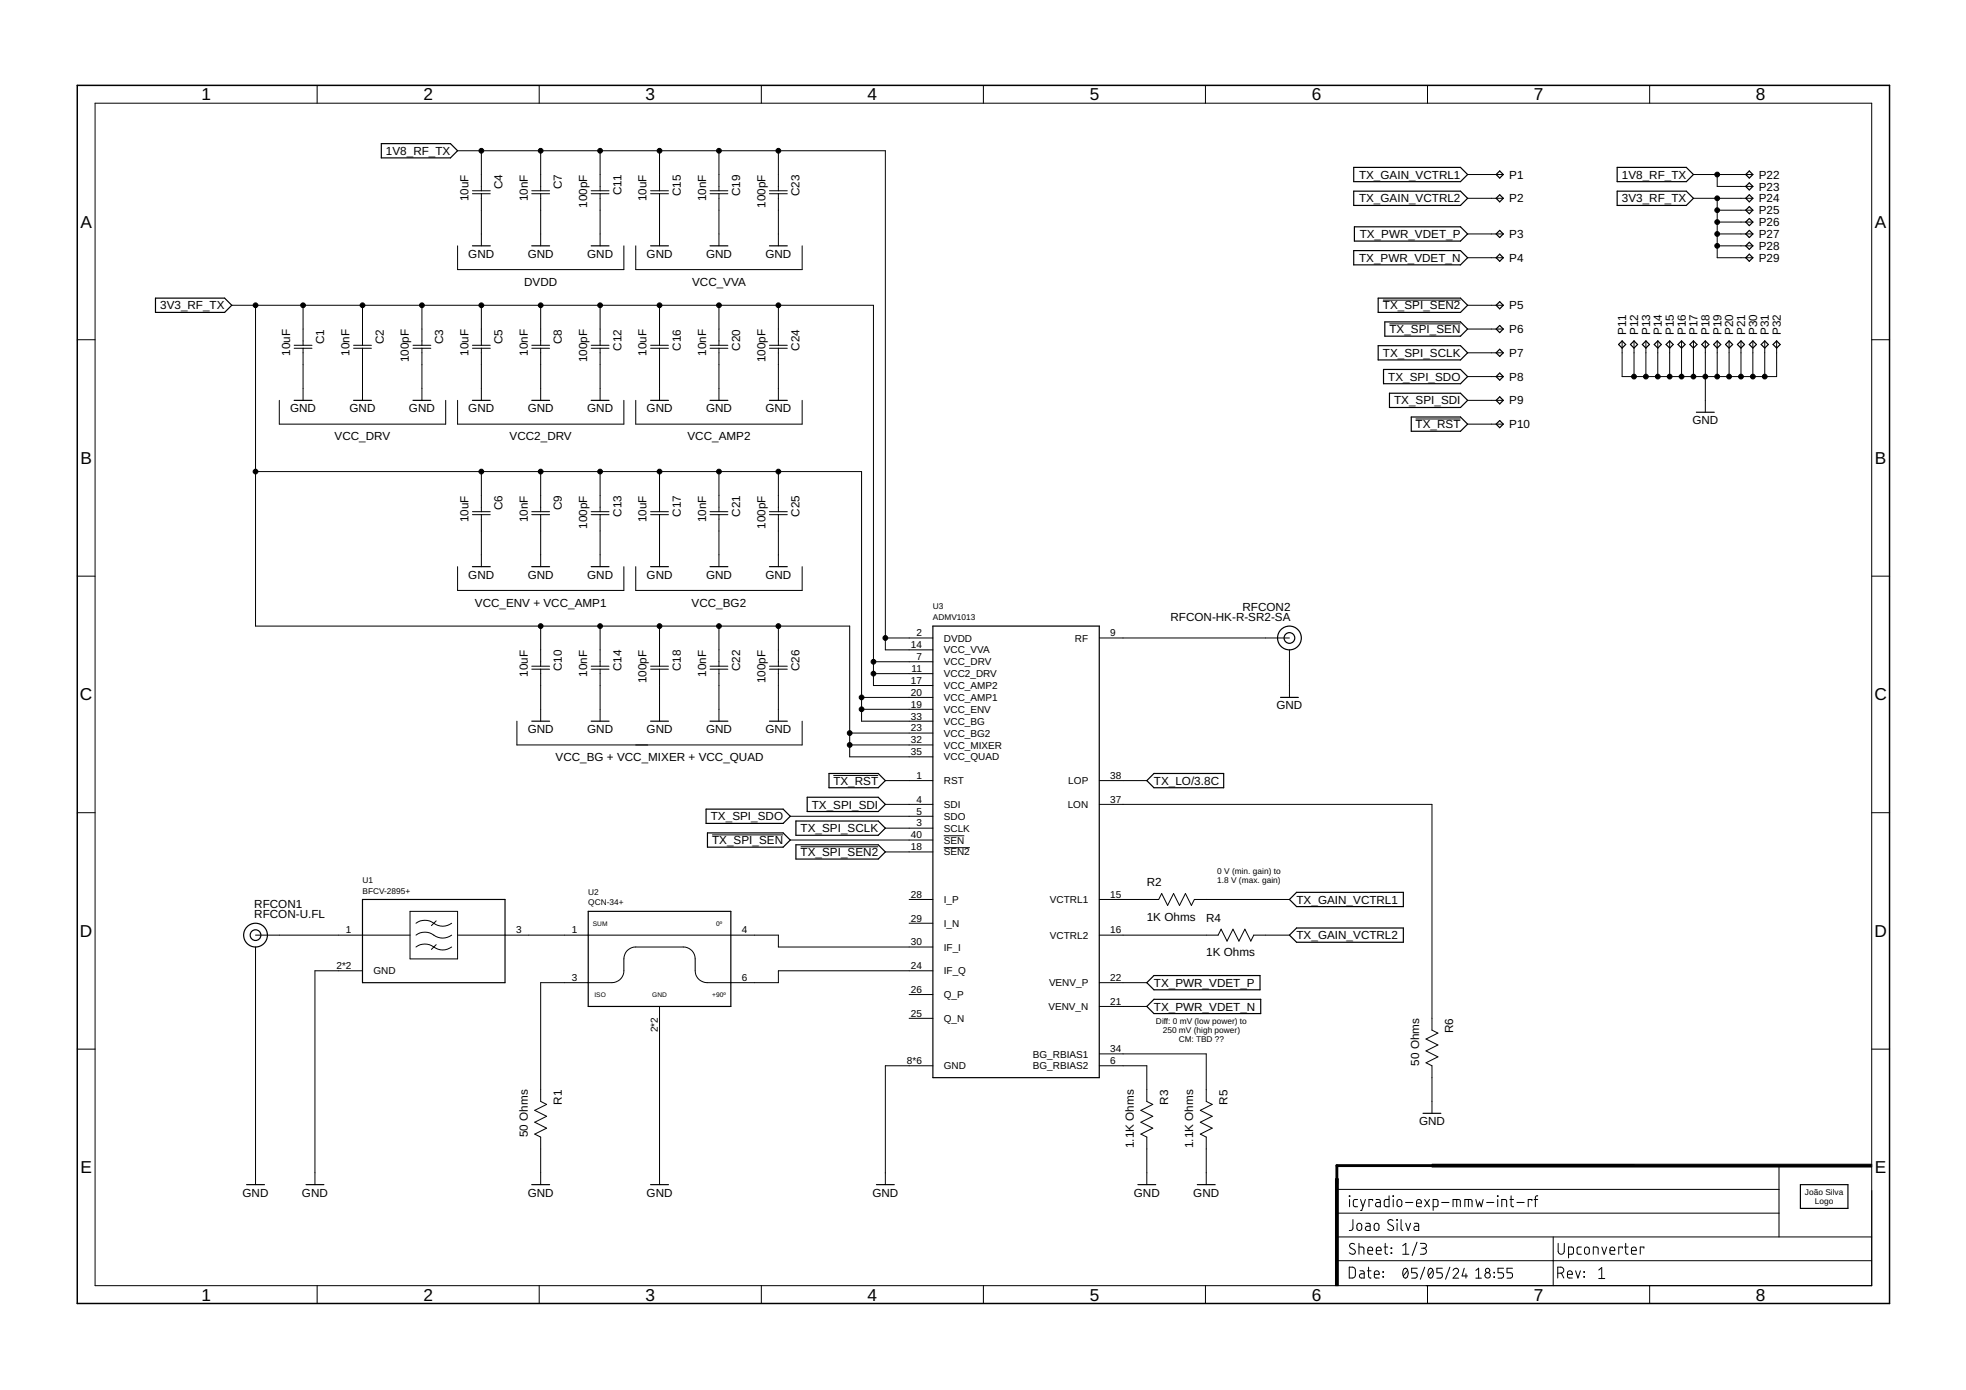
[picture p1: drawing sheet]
<svg xmlns="http://www.w3.org/2000/svg" width="420mm" height="297mm" viewBox="0 0 420 297" stroke-linecap="round" stroke-linejoin="round" font-family="sans-serif">
<g fill="none" stroke="#000" stroke-width=".21">
<path d="M67.8 18.2v3.9M115.2 18.2v3.9M162.7 18.2v3.9M210.2 18.2v3.9M257.6 18.2v3.9M305.1 18.2v3.9M352.6 18.2v3.9M20.3 22.1h379.7v252.6h-379.7zM97.8 32.2h91.4v106.7h10.2M102.9 32.2v8.6M115.5 32.2v8.6M128.2 32.2v8.6"/>
<path d="M140.9 32.2v8.6M153.6 32.2v8.6M166.3 32.2v8.6M313.6 37.3h7.7M361.9 37.3h12.7M367 37.3v2.5h7.6M97.8 52.5v5.1h35.5v-5.1M101 40.8h3.8M101 41.4h3.8M102.9 41.4v11.1M113.6 40.8h3.9M113.6 41.4h3.9"/>
<path d="M115.5 41.4v11.1M126.3 40.8h3.9M126.3 41.4h3.9M128.2 41.4v11.1M135.9 52.5v5.1h35.5v-5.1M139 40.8h3.9M139 41.4h3.9M140.9 41.4v11.1M151.7 40.8h3.9M151.7 41.4h3.9M153.6 41.4v11.1M164.4 40.8h3.9"/>
<path d="M164.4 41.4h3.9M166.3 41.4v11.1M313.6 42.4h7.7M313.6 50h7.7M313.6 55.1h7.7M361.9 42.4h12.7M367 44.9h7.6M367 47.5h7.6M367 50h7.6M367 42.4v12.7h7.6M367 52.5h7.6M16.5 72.6h3.8"/>
<path d="M49.5 65.2h137.2v81.3h12.7M54.6 65.2v68.6h127v27.9h17.8M62.9 73.8h3.8M62.9 74.4h3.8M64.8 65.2v8.6M64.8 74.4v11.2M75.6 73.8h3.8M75.6 74.4h3.8M77.5 65.2v8.6M77.5 74.4v11.2M88.3 73.8h3.8M88.3 74.4h3.8"/>
<path d="M90.2 65.2v8.6M90.2 74.4v11.2M101 73.8h3.8M101 74.4h3.8M102.9 65.2v8.6M102.9 74.4v11.2M113.6 73.8h3.9M113.6 74.4h3.9M115.5 65.2v8.6M115.5 74.4v11.2M126.3 73.8h3.9M126.3 74.4h3.9"/>
<path d="M128.2 65.2v8.6M128.2 74.4v11.2M139 73.8h3.9M139 74.4h3.9M140.9 65.2v8.6M140.9 74.4v11.2M151.7 73.8h3.9M151.7 74.4h3.9M153.6 65.2v8.6M153.6 74.4v11.2M164.4 73.8h3.9M164.4 74.4h3.9"/>
<path d="M166.3 65.2v8.6M166.3 74.4v11.2M295.6 64.1h16.5M296.9 69.2h15.2M313.6 75.4h7.7M313.6 70.3h7.7M313.6 65.2h7.7M346.7 72.9v7.6h33v-7.6M349.2 72.9v7.6M351.7 72.9v7.6M354.3 72.9v7.6M356.8 72.9v7.6"/>
<path d="M359.4 72.9v7.6M361.9 72.9v7.6M364.4 72.9v15.2M367 72.9v7.6M369.5 72.9v7.6M372.1 72.9v7.6M374.6 72.9v7.6M377.1 72.9v7.6M400 72.6h3.8M59.7 85.6v5h35.5v-5M97.8 85.6v5h35.5v-5M135.9 85.6v5h35.5v-5"/>
<path d="M302.5 89.5h9.6M313.6 90.6h7.7M313.6 85.6h7.7M313.6 80.5h7.7M54.6 100.8h129.5v53.3h15.3M101 109.3h3.8M101 110h3.8M102.9 100.8v8.5M102.9 110v11.1M113.6 109.3h3.9M113.6 110h3.9M115.5 100.8v8.5"/>
<path d="M115.5 110v11.1M126.3 109.3h3.9M126.3 110h3.9M128.2 100.8v8.5M128.2 110v11.1M139 109.3h3.9M139 110h3.9M140.9 100.8v8.5M140.9 110v11.1M151.7 109.3h3.9M151.7 110h3.9M153.6 100.8v8.5"/>
<path d="M153.6 110v11.1M164.4 109.3h3.9M164.4 110h3.9M166.3 100.8v8.5M166.3 110v11.1M16.5 123.1h3.8M97.8 121.1v5.1h35.5v-5.1M115.5 133.8v8.6M128.2 133.8v8.6M135.9 121.1v5.1h35.5v-5.1M140.9 133.8v8.6M153.6 133.8v8.6"/>
<path d="M166.3 133.8v8.6M189.2 136.3h10.2M234.9 136.3h40.7M275.6 138.9v10.1M400 123.1h3.8M110.5 154.1v5.1h60.9v-5.1M113.6 142.4h3.9M113.6 143h3.9M115.5 143v11.1M126.3 142.4h3.9M126.3 143h3.9M128.2 143v11.1"/>
<path d="M139 142.4h3.9M139 143h3.9M140.9 143v11.1M151.7 142.4h3.9M151.7 143h3.9M153.6 143v11.1M164.4 142.4h3.9M164.4 143h3.9M166.3 143v11.1M181.6 159.2h17.8M181.6 156.7h17.8M184.1 149h15.3"/>
<path d="M184.1 151.6h15.3M186.7 141.4h12.7M186.7 144h12.7M16.5 173.7h3.8M152.2 178.4h15.2M168.9 174.4h30.5M168.9 179.5h30.5M178.1 165.7h9.6M189.2 171.9h10.2M189.2 166.8h10.2M189.2 177h10.2M201.7 178.6h4.4"/>
<path d="M234.9 171.9h71.1v48.2l1.3 .7-2.5 1.2 2.5 1.3-2.5 1.3 2.5 1.2-2.5 1.3 1.2 .7v10.1M234.9 166.8h10.2M400 173.7h3.8M54.6 199.8h33M87.6 194.8h10.2v10.1h-10.2zM88.9 199.8a3.3 3.3 0 0 1 4.2 .3l.5 .2a3.2 3.2 0 0 0 2.9-.5M88.9 197.3a3.3 3.3 0 0 1 4.2 .3l.5 .2a3.2 3.2 0 0 0 2.9-.5M93.2 196.8l-1 1M97.8 199.8h68.5v2.6h33.1M171.1 181h16.6M189.2 182.1h10.2M194.3 192.2h5.1"/>
<path d="M194.3 197.3h5.1M201.7 181.1h5.6M234.9 192.2h12.7l.7-1.3 1.2 2.6 1.3-2.6 1.3 2.6 1.2-2.6 1.3 2.6 .6-1.3h20.4M234.9 199.8h25.4l.7-1.2 1.2 2.5 1.3-2.5 1.3 2.5 1.2-2.5 1.3 2.5 .6-1.3h7.7M54.6 202.4v50.8M77.5 207.5h-10.2v45.7M88.9 202.4a3.3 3.3 0 0 1 4.2 .2 3.1 3.1 0 0 0 3.4-.2M93.2 201.9l-1 1M140.9 215.1v38.1M194.3 212.5h5.1M194.3 217.6h5.1M199.4 207.5h-33.1v2.5h-15.2a2.54 2.54 0 0 1-2.5-2.5v-2.6a2.51 2.51 0 0 0-2.6-2.5h-10.1a2.54 2.54 0 0 0-2.6 2.5v2.6a2.54 2.54 0 0 1-2.5 2.5h-15.3v25.4l1.3 .6-2.5 1.3 2.5 1.2-2.5 1.3 2.5 1.3-2.5 1.3 1.2 .6v10.2"/>
<path d="M234.9 210h10.2M234.9 215.1h10.2M16.5 224.2h3.8M199.4 227.8h-10.2v25.4M234.9 227.8h10.2v7.6l1.3 .6-2.6 1.3 2.6 1.2-2.6 1.3 2.6 1.3-2.6 1.3 1.3 .6v10.2M234.9 225.2h22.9v10.2l1.3 .6-2.6 1.3 2.6 1.2-2.6 1.3 2.6 1.3-2.6 1.3 1.3 .6v10.2M400 224.2h3.8M285.7 254.2h94.5M285.7 259.2h94.5M288.4 255.5l.1 .2zM288.4 256.3v1.6M290.1 256.3h-.6l-.3 .4 .1 1.1 .8 .1"/>
<path d="M290.8 256.3l.5 1.6M291.8 256.3l-.8 2.4h-.2M293.3 256.6v-.3h-.7v1.6M294.1 256.3h.6l.3 .4v1.2h-.6a.46 .46 0 0 1-.4-.5 .46 .46 0 0 1 .4-.4h.6M296.9 255.5v2.4h-.8l-.3-.4 .1-.9 .2-.3h.8M297.7 255.5l.1 .2zM297.8 256.3v1.6M298.8 256.4l.4-.1a.92 .92 0 0 1 .1 1.5l-.3 .1a.92 .92 0 0 1-.2-1.5zM300.4 257h1.5M302.7 257.1h1.1a.55 .55 0 0 0-.4-.8 .55 .55 0 0 0-.7 .5l.1 1 1 .1M304.5 256.3l1 1.6M305.5 256.3l-1 1.6"/>
<path d="M306.3 257.9h.8l.2-.3v-1l-.2-.3h-.8v2.4M308.1 257h1.6M310.5 257.9v-1.6l1.5 .1 .1 1.5M311.3 256.3v1.6M313.1 257.9v-1.6l1.4 .1 .1 1.5M313.8 256.3v1.6M315.4 256.3l.4 1.6 .4-1.1 .4 1.1 .4-1.6M317.7 257h1.6M320 255.5l.1 .2zM320.1 256.3v1.6M321 257.9v-1.6l.9 .1 .1 1.5M322.7 256.3h.8"/>
<path d="M322.9 255.5l.1 2.1 .5 .3M324.2 257h1.5M327.4 256.6v-.3h-.8v1.6M327.9 256.3h.7M328.6 255.5l-.5 .3v2.1M380.2 249.1v15.2M67.8 274.7v3.9M115.2 274.7v3.9M162.7 274.7v3.9M210.2 274.7v3.9M257.6 274.7v3.9M285.7 269.4h114.3"/>
<path d="M285.7 264.3h114.3M288.4 270.8h.8l.4 .4v1.5l-.4 .4h-.8zM289.1 260.6v2l-.2 .3-.5 .1M289.5 265.9a.58 .58 0 0 0-.9-.1 .58 .58 0 0 0 .1 .9l.7 .4a.58 .58 0 0 1 .1 .8 .58 .58 0 0 1-.9 0l-.2-.2M290.2 261.5l.4-.1a.92 .92 0 0 1 .2 1.5l-.4 .1a.92 .92 0 0 1-.2-1.5zM290.4 266.5l1 .1 .1 1.4M290.4 265.7v2.3M290.6 271.6h.7l.2 .3v1.2h-.5a.46 .46 0 0 1-.5-.4 .46 .46 0 0 1 .5-.5h.5M291.9 261.4h.7l.2 .2v1.4h-.6a.46 .46 0 0 1-.4-.5 .46 .46 0 0 1 .4-.5h.6M292.2 271.6h.8M292.3 267.3h1a.54 .54 0 0 0-.3-.8 .54 .54 0 0 0-.7 .5l.1 .9 .9 .1M292.5 270.8v1.9l.1 .3 .4 .1"/>
<path d="M293.7 272.3h1a.54 .54 0 0 0-.3-.7 .54 .54 0 0 0-.7 .5l.1 .9 .9 .1M293.8 261.6l.5-.2a.92 .92 0 0 1 .1 1.5l-.3 .1-.3-.2-.1-.4zM294.1 267.3h1.1a.54 .54 0 0 0-.4-.8 .54 .54 0 0 0-.7 .5l.1 .9 1 .1M295.6 272.8l.1 .1zM295.6 271.8l.1 .1zM295.8 266.5h.8M296 265.7l.1 2.1 .5 .2M297.3 266.7l.1 .1zM297.3 267.7l.1 .1zM297.7 260.8a.58 .58 0 0 0-.9-.1 .58 .58 0 0 0 .1 .9l.7 .4a.59 .59 0 0 1 0 .9 .59 .59 0 0 1-.8-.1l-.3-.2M298.5 260.6l.1 .2zM298.6 261.4v1.6"/>
<path d="M299.4 260.6v2l.2 .2 .2 .2M299.8 268h1.3M299.8 266.2l.6-.5v2.3M300 271.2l.2-.1a.86 .86 0 0 1 .7 1.2v.3a.51 .51 0 0 1-.5 .5 .51 .51 0 0 1-.6-.5v-.8zM300.4 261.4l.5 1.6 .6-1.6M300.8 271.5l-.9 1.2M302.3 261.4h.7l.2 .2v1.4h-.6a.46 .46 0 0 1-.4-.5 .46 .46 0 0 1 .4-.5h.6M302.8 265.5l-1 2.8M302.9 271h-1.2v1h.7a.59 .59 0 0 1 .5 .6 .59 .59 0 0 1-.5 .5h-.7M303.6 265.7h.7a.52 .52 0 0 1 .6 .5 .52 .52 0 0 1-.6 .5h-.5M304.2 266.7a.65 .65 0 0 1 .6 .7 .65 .65 0 0 1-.6 .6h-.6M304.5 270.8l-.9 2.6"/>
<path d="M305.1 274.7v3.9M305.4 271.2l.2-.1a.86 .86 0 0 1 .7 1.2v.3a.51 .51 0 0 1-.5 .5 .51 .51 0 0 1-.6-.5v-.8zM306.2 271.5l-.9 1.2M308.3 271h-1.2v1h.7a.59 .59 0 0 1 .5 .6 .59 .59 0 0 1-.5 .5h-.7M309.9 270.8l-1 2.6M310.5 271.5a.58 .58 0 0 1 .9-.5 .58 .58 0 0 1 .1 1l-1 1.1h1.2M312.9 271l-.4 1.7h1.1M313.3 272.2v.9M315.4 273.1h1.2M315.4 271.5l.6-.5v2.1M319.3 271.9l.1 .1zM319.3 272.8l.1 .2z"/>
<path d="M321.3 271h-1.2v1h.8a.59 .59 0 0 1 .4 .6 .59 .59 0 0 1-.4 .5h-.8M323.2 271h-1.1v1h.7a.59 .59 0 0 1 .4 .6 .59 .59 0 0 1-.4 .5h-.7M331.9 264.3v10.4M332.9 272.1h.6a.65 .65 0 0 0 .7-.7 .65 .65 0 0 0-.7-.6h-.6v2.3M333 265.7v1.7a.66 .66 0 0 0 .7 .6 .66 .66 0 0 0 .6-.6v-1.7M333.7 272.1l.5 1M335 272.3h1a.54 .54 0 0 0-.3-.7 .54 .54 0 0 0-.7 .5l.1 .9 .9 .1M335.2 268h.8l.2-.2 .1-.9-.3-.4h-.8v2.3M336.7 271.6l.5 1.5 .6-1.5M337.9 266.5h-.6l-.3 .4 .1 1 .8 .1M338.5 271.8l.1 .1zM338.5 272.8l.1 .1z"/>
<path d="M338.8 266.7l.4-.2a.92 .92 0 0 1 .2 1.5h-.3l-.4-.3zM340.5 268v-1.5l.9 .1 .1 1.4M341.7 271.4l.6-.5v2.3M341.7 273.2h1.3M342.3 266.5l.5 1.5 .6-1.5M344.1 267.3h1a.54 .54 0 0 0-.4-.8 .54 .54 0 0 0-.6 .5l.1 .9 .9 .1M346.7 266.7v-.2h-.8v1.5M347.2 266.5h.8M347.4 265.7v2l.3 .3h.3M348.7 267.3h1a.54 .54 0 0 0-.4-.8 .54 .54 0 0 0-.6 .5l.1 .9 .9 .1M351.3 266.7v-.2h-.8v1.5M352.6 274.7v3.9"/>
<circle cx="317.9" cy="272.5" r=".58"/>
<circle cx="317.9" cy="271.5" r=".47"/>
</g>
<g fill="none" stroke="#000" stroke-width=".25">
<path d="M81.5 30.7h14.8l1.5 1.5-1.5 1.5h-14.8zM289.3 35.8h22.8l1.5 1.5-1.5 1.5h-22.8zM320.5 36.5l.8 .8-.8 .8-.8-.8zM345.6 35.8h14.8l1.5 1.5-1.5 1.5h-14.8zM373.1 37.3l.7-.8 .8 .8-.8 .8zM373.8 39.1l.8 .7-.8 .8-.7-.8zM101 52.5h3.8M113.6 52.5h3.9M126.3 52.5h3.9M139 52.5h3.9M151.7 52.5h3.9M164.4 52.5h3.9"/>
<path d="M289.3 40.9h22.8l1.5 1.5-1.5 1.5h-22.8zM289.3 53.6h22.8l1.5 1.5-1.5 1.5h-22.8zM289.5 48.5h22.6l1.5 1.5-1.5 1.5h-22.6zM319.7 50l.8-.8 .8 .8-.8 .8zM319.7 42.4l.8-.8 .8 .8-.8 .7zM320.5 54.3l.8 .8-.8 .7-.8-.7zM345.6 40.9h14.8l1.5 1.5-1.5 1.5h-14.8zM373.1 52.5l.7-.7 .8 .7-.8 .8zM373.8 54.3l.8 .8-.8 .7-.7-.7zM373.8 41.6l.8 .8-.8 .7-.7-.7zM373.8 44.2l.8 .7-.8 .8-.7-.8zM373.8 46.7l.8 .8-.8 .7-.7-.7z"/>
<path d="M373.8 49.2l.8 .8-.8 .8-.7-.8zM33.2 63.7h14.8l1.5 1.5-1.5 1.6h-14.8zM294.5 63.7h17.6l1.5 1.5-1.5 1.6h-17.6zM294.5 73.9h17.6l1.5 1.5-1.5 1.5h-17.6zM295.7 79h16.4l1.5 1.5-1.5 1.5h-16.4zM296 68.8h16.1l1.5 1.5-1.5 1.5h-16.1zM320.5 79.7l.8 .8-.8 .7-.8-.7zM320.5 74.6l.8 .8-.8 .8-.8-.8zM320.5 69.6l.8 .7-.8 .8-.8-.8zM320.5 64.5l.8 .7-.8 .8-.8-.8zM345.9 73.6l.8-.7 .7 .7-.7 .8zM348.4 73.6l.8-.7 .8 .7-.8 .8z"/>
<path d="M351 73.6l.7-.7 .8 .7-.8 .8zM353.5 73.6l.8-.7 .7 .7-.7 .8zM356.1 73.6l.7-.7 .8 .7-.8 .8zM358.6 73.6l.8-.7 .7 .7-.7 .8zM361.1 73.6l.8-.7 .8 .7-.8 .8zM363.7 73.6l.7-.7 .8 .7-.8 .8zM366.2 73.6l.8-.7 .7 .7-.7 .8zM368.8 73.6l.7-.7 .8 .7-.8 .8zM371.3 73.6l.8-.7 .7 .7-.7 .8zM373.8 73.6l.8-.7 .8 .7-.8 .8zM376.4 73.6l.7-.7 .8 .7-.8 .8zM378.9 73.6l.8-.7 .7 .7-.7 .8z"/>
<path d="M62.9 85.6h3.8M75.6 85.6h3.8M88.3 85.6h3.8M101 85.6h3.8M113.6 85.6h3.9M126.3 85.6h3.9M139 85.6h3.9M151.7 85.6h3.9M164.4 85.6h3.9M296.9 84h15.2l1.5 1.6-1.5 1.5h-15.2zM301.6 89.1h10.5l1.5 1.5-1.5 1.6h-10.5zM319.7 90.6l.8-.7 .8 .7-.8 .8z"/>
<path d="M320.5 84.8l.8 .8-.8 .7-.8-.7zM362.5 88.1h3.9M101 121.1h3.8M113.6 121.1h3.9M126.3 121.1h3.9M139 121.1h3.9M151.7 121.1h3.9M164.4 121.1h3.9M199.4 133.8h35.5v96.5h-35.5zM113.6 154.1h3.9M126.3 154.1h3.9M139 154.1h3.9"/>
<path d="M151.7 154.1h3.9M164.4 154.1h3.9M273.7 149h3.8M150.9 172.9h16.5l1.5 1.5-1.5 1.6h-16.5zM151.2 178h16.2l1.5 1.5-1.5 1.5h-16.2zM170.1 175.5h17.6l1.5 1.5-1.5 1.5h-17.6zM172.5 170.4h15.2l1.5 1.5-1.5 1.5h-15.2zM177.2 165.3h10.5l1.5 1.5-1.5 1.5h-10.5zM245.1 166.8l1.5-1.5h14.9v3h-14.9zM77.5 192.2h30.4v17.8h-30.4zM125.7 194.8h30.5v20.3h-30.5zM170.1 180.5h17.6l1.5 1.6-1.5 1.5h-17.6z"/>
<path d="M275.6 192.2l1.5-1.5h22.8v3h-22.8zM275.6 199.8l1.5-1.5h22.8v3.1h-22.8zM245.1 215.1l1.5-1.5h22.8v3h-22.8zM245.1 210l1.5-1.5h22.7v3h-22.7zM304.1 237.9h3.8M52.7 253.2h3.8M65.4 253.2h3.8M113.6 253.2h3.9M139 253.2h3.9M187.3 253.2h3.8M243.2 253.2h3.8M255.9 253.2h3.8"/>
<path d="M384.8 253.2h10.1v5h-10.1z"/>
<circle cx="275.6" cy="136.3" r="2.54"/>
<circle cx="275.6" cy="136.3" r="1.14"/>
<circle cx="54.6" cy="199.8" r="2.54"/>
<circle cx="54.6" cy="199.8" r="1.14"/>
</g>
<path d="M16.5 18.2h387.3v260.4h-387.3z" fill="none" stroke="#000" stroke-width=".32"/>
<path d="M285.4 251.9h.6v22.8h-.6zM306 248.8h94v.6h-94z" fill="#000" stroke="#000" stroke-width=".21"/>
<path d="M349.2 249.1h-63.5v3.8" fill="none" stroke="#000" stroke-width=".61"/>
<g fill="#000" stroke="#000" stroke-width=".21">
<circle cx="102.9" cy="32.2" r=".51"/>
<circle cx="115.5" cy="32.2" r=".51"/>
<circle cx="128.2" cy="32.2" r=".51"/>
<circle cx="140.9" cy="32.2" r=".51"/>
<circle cx="153.6" cy="32.2" r=".51"/>
<circle cx="166.3" cy="32.2" r=".51"/>
<circle cx="367" cy="37.3" r=".51"/>
<circle cx="367" cy="47.5" r=".51"/>
<circle cx="367" cy="42.4" r=".51"/>
<circle cx="367" cy="52.5" r=".51"/>
<circle cx="367" cy="50" r=".51"/>
<circle cx="367" cy="44.9" r=".51"/>
<circle cx="54.6" cy="65.2" r=".51"/>
<circle cx="64.8" cy="65.2" r=".51"/>
<circle cx="77.5" cy="65.2" r=".51"/>
<circle cx="90.2" cy="65.2" r=".51"/>
<circle cx="102.9" cy="65.2" r=".51"/>
<circle cx="115.5" cy="65.2" r=".51"/>
<circle cx="128.2" cy="65.2" r=".51"/>
<circle cx="140.9" cy="65.2" r=".51"/>
<circle cx="153.6" cy="65.2" r=".51"/>
<circle cx="166.3" cy="65.2" r=".51"/>
<circle cx="349.2" cy="80.5" r=".51"/>
<circle cx="351.7" cy="80.5" r=".51"/>
<circle cx="354.3" cy="80.5" r=".51"/>
<circle cx="356.8" cy="80.5" r=".51"/>
<circle cx="359.4" cy="80.5" r=".51"/>
<circle cx="361.9" cy="80.5" r=".51"/>
<circle cx="364.4" cy="80.5" r=".51"/>
<circle cx="367" cy="80.5" r=".51"/>
<circle cx="369.5" cy="80.5" r=".51"/>
<circle cx="372.1" cy="80.5" r=".51"/>
<circle cx="374.6" cy="80.5" r=".51"/>
<circle cx="377.1" cy="80.5" r=".51"/>
<circle cx="54.6" cy="100.8" r=".51"/>
<circle cx="102.9" cy="100.8" r=".51"/>
<circle cx="115.5" cy="100.8" r=".51"/>
<circle cx="128.2" cy="100.8" r=".51"/>
<circle cx="140.9" cy="100.8" r=".51"/>
<circle cx="153.6" cy="100.8" r=".51"/>
<circle cx="166.3" cy="100.8" r=".51"/>
<circle cx="115.5" cy="133.8" r=".51"/>
<circle cx="128.2" cy="133.8" r=".51"/>
<circle cx="140.9" cy="133.8" r=".51"/>
<circle cx="153.6" cy="133.8" r=".51"/>
<circle cx="166.3" cy="133.8" r=".51"/>
<circle cx="189.2" cy="136.3" r=".51"/>
<circle cx="181.6" cy="156.7" r=".51"/>
<circle cx="181.6" cy="159.2" r=".51"/>
<circle cx="184.1" cy="149" r=".51"/>
<circle cx="184.1" cy="151.6" r=".51"/>
<circle cx="186.7" cy="144" r=".51"/>
<circle cx="186.7" cy="141.4" r=".51"/>
</g>
<g font-size="3.7">
<text x="43" y="21.4">1</text>
<text x="90.5" y="21.4">2</text>
<text x="138" y="21.4">3</text>
<text x="185.4" y="21.4">4</text>
<text x="232.9" y="21.4">5</text>
<text x="280.3" y="21.4">6</text>
<text x="327.8" y="21.4">7</text>
<text x="375.3" y="21.4">8</text>
<text x="17.2" y="48.6">A</text>
<text x="400.7" y="48.6">A</text>
<text x="17.2" y="99.2">B</text>
<text x="400.7" y="99.2">B</text>
<text x="17.1" y="149.7">C</text>
<text x="400.6" y="149.7">C</text>
<text x="17.1" y="200.2">D</text>
<text x="400.6" y="200.2">D</text>
<text x="17.2" y="250.8">E</text>
<text x="400.7" y="250.8">E</text>
<text x="43" y="277.9">1</text>
<text x="90.5" y="277.9">2</text>
<text x="138" y="277.9">3</text>
<text x="185.4" y="277.9">4</text>
<text x="232.9" y="277.9">5</text>
<text x="280.3" y="277.9">6</text>
<text x="327.8" y="277.9">7</text>
<text x="375.3" y="277.9">8</text>
</g>
<g font-size="2.5">
<text x="82.5" y="33.1">1V8_RF_TX</text>
<text x="107.4" y="40.5" transform="rotate(-90 107.4 40.5)">C4</text>
<text x="120.1" y="40.5" transform="rotate(-90 120.1 40.5)">C7</text>
<text x="132.8" y="41.7" transform="rotate(-90 132.8 41.7)">C11</text>
<text x="145.5" y="41.9" transform="rotate(-90 145.5 41.9)">C15</text>
<text x="158.2" y="41.9" transform="rotate(-90 158.2 41.9)">C19</text>
<text x="170.9" y="41.9" transform="rotate(-90 170.9 41.9)">C23</text>
<text x="290.4" y="38.2">TX_GAIN_VCTRL1</text>
<text x="322.5" y="38.2">P1</text>
<text x="346.6" y="38.2">1V8_RF_TX</text>
<text x="375.9" y="38.2">P22</text>
<text x="375.9" y="40.7">P23</text>
<text x="100.1" y="43" transform="rotate(-90 100.1 43)">10uF</text>
<text x="112.8" y="43" transform="rotate(-90 112.8 43)">10nF</text>
<text x="125.5" y="44.4" transform="rotate(-90 125.5 44.4)">100pF</text>
<text x="138.2" y="43" transform="rotate(-90 138.2 43)">10uF</text>
<text x="150.9" y="43" transform="rotate(-90 150.9 43)">10nF</text>
<text x="163.6" y="44.4" transform="rotate(-90 163.6 44.4)">100pF</text>
<text x="290.4" y="43.3">TX_GAIN_VCTRL2</text>
<text x="322.5" y="43.3">P2</text>
<text x="346.6" y="43.3">3V3_RF_TX</text>
<text x="375.9" y="43.3">P24</text>
<text x="375.9" y="45.8">P25</text>
<text x="290.6" y="50.9">TX_PWR_VDET_P</text>
<text x="322.5" y="50.9">P3</text>
<text x="375.9" y="48.3">P26</text>
<text x="375.9" y="50.9">P27</text>
<text x="375.9" y="53.4">P28</text>
<text x="100.1" y="55.1">GND</text>
<text x="112.8" y="55.1">GND</text>
<text x="125.5" y="55.1">GND</text>
<text x="138.2" y="55.1">GND</text>
<text x="150.9" y="55.1">GND</text>
<text x="163.6" y="55.1">GND</text>
<text x="290.5" y="56">TX_PWR_VDET_N</text>
<text x="322.5" y="56">P4</text>
<text x="375.9" y="56">P29</text>
<text x="112" y="61">DVDD</text>
<text x="147.9" y="61">VCC_VVA</text>
<text x="34.2" y="66.1">3V3_RF_TX</text>
<text x="295.6" y="66.1">TX_SPI_SEN2</text>
<text x="297" y="71.2">TX_SPI_SEN</text>
<text x="322.5" y="71.2">P6</text>
<text x="322.5" y="66.1">P5</text>
<text x="347.6" y="71.6" transform="rotate(-90 347.6 71.6)">P11</text>
<text x="350.1" y="71.6" transform="rotate(-90 350.1 71.6)">P12</text>
<text x="352.6" y="71.6" transform="rotate(-90 352.6 71.6)">P13</text>
<text x="355.2" y="71.6" transform="rotate(-90 355.2 71.6)">P14</text>
<text x="357.7" y="71.6" transform="rotate(-90 357.7 71.6)">P15</text>
<text x="360.3" y="71.6" transform="rotate(-90 360.3 71.6)">P16</text>
<text x="362.8" y="71.6" transform="rotate(-90 362.8 71.6)">P17</text>
<text x="365.3" y="71.6" transform="rotate(-90 365.3 71.6)">P18</text>
<text x="367.9" y="71.6" transform="rotate(-90 367.9 71.6)">P19</text>
<text x="370.4" y="71.6" transform="rotate(-90 370.4 71.6)">P20</text>
<text x="373" y="71.6" transform="rotate(-90 373 71.6)">P21</text>
<text x="375.5" y="71.6" transform="rotate(-90 375.5 71.6)">P30</text>
<text x="378" y="71.6" transform="rotate(-90 378 71.6)">P31</text>
<text x="380.6" y="71.6" transform="rotate(-90 380.6 71.6)">P32</text>
<text x="62" y="76" transform="rotate(-90 62 76)">10uF</text>
<text x="69.3" y="73.5" transform="rotate(-90 69.3 73.5)">C1</text>
<text x="74.7" y="76" transform="rotate(-90 74.7 76)">10nF</text>
<text x="82" y="73.5" transform="rotate(-90 82 73.5)">C2</text>
<text x="87.4" y="77.4" transform="rotate(-90 87.4 77.4)">100pF</text>
<text x="94.7" y="73.5" transform="rotate(-90 94.7 73.5)">C3</text>
<text x="100.1" y="76" transform="rotate(-90 100.1 76)">10uF</text>
<text x="107.4" y="73.5" transform="rotate(-90 107.4 73.5)">C5</text>
<text x="112.8" y="76" transform="rotate(-90 112.8 76)">10nF</text>
<text x="120.1" y="73.5" transform="rotate(-90 120.1 73.5)">C8</text>
<text x="125.5" y="77.4" transform="rotate(-90 125.5 77.4)">100pF</text>
<text x="132.8" y="74.9" transform="rotate(-90 132.8 74.9)">C12</text>
<text x="138.2" y="76" transform="rotate(-90 138.2 76)">10uF</text>
<text x="145.5" y="74.9" transform="rotate(-90 145.5 74.9)">C16</text>
<text x="150.9" y="76" transform="rotate(-90 150.9 76)">10nF</text>
<text x="158.2" y="74.9" transform="rotate(-90 158.2 74.9)">C20</text>
<text x="163.6" y="77.4" transform="rotate(-90 163.6 77.4)">100pF</text>
<text x="170.9" y="74.9" transform="rotate(-90 170.9 74.9)">C24</text>
<text x="295.6" y="76.3">TX_SPI_SCLK</text>
<text x="322.5" y="76.3">P7</text>
<text x="296.7" y="81.4">TX_SPI_SDO</text>
<text x="322.5" y="81.4">P8</text>
<text x="62" y="88.1">GND</text>
<text x="74.7" y="88.1">GND</text>
<text x="87.4" y="88.1">GND</text>
<text x="100.1" y="88.1">GND</text>
<text x="112.8" y="88.1">GND</text>
<text x="125.5" y="88.1">GND</text>
<text x="138.2" y="88.1">GND</text>
<text x="150.9" y="88.1">GND</text>
<text x="163.6" y="88.1">GND</text>
<text x="297.9" y="86.4">TX_SPI_SDI</text>
<text x="322.5" y="86.4">P9</text>
<text x="71.5" y="94.1">VCC_DRV</text>
<text x="108.9" y="94.1">VCC2_DRV</text>
<text x="146.9" y="94.1">VCC_AMP2</text>
<text x="302.5" y="91.5">TX_RST</text>
<text x="322.5" y="91.5">P10</text>
<text x="361.7" y="90.6">GND</text>
<text x="100.1" y="111.6" transform="rotate(-90 100.1 111.6)">10uF</text>
<text x="107.4" y="109.1" transform="rotate(-90 107.4 109.1)">C6</text>
<text x="112.8" y="111.6" transform="rotate(-90 112.8 111.6)">10nF</text>
<text x="120.1" y="109.1" transform="rotate(-90 120.1 109.1)">C9</text>
<text x="125.5" y="113" transform="rotate(-90 125.5 113)">100pF</text>
<text x="132.8" y="110.5" transform="rotate(-90 132.8 110.5)">C13</text>
<text x="138.2" y="111.6" transform="rotate(-90 138.2 111.6)">10uF</text>
<text x="145.5" y="110.5" transform="rotate(-90 145.5 110.5)">C17</text>
<text x="150.9" y="111.6" transform="rotate(-90 150.9 111.6)">10nF</text>
<text x="158.2" y="110.5" transform="rotate(-90 158.2 110.5)">C21</text>
<text x="163.6" y="113" transform="rotate(-90 163.6 113)">100pF</text>
<text x="170.9" y="110.5" transform="rotate(-90 170.9 110.5)">C25</text>
<text x="100.1" y="123.6">GND</text>
<text x="112.8" y="123.6">GND</text>
<text x="125.5" y="123.6">GND</text>
<text x="138.2" y="123.6">GND</text>
<text x="150.9" y="123.6">GND</text>
<text x="163.6" y="123.6">GND</text>
<text x="101.5" y="129.6">VCC_ENV + VCC_AMP1</text>
<text x="147.8" y="129.6">VCC_BG2</text>
<text x="265.5" y="130.5">RFCON2</text>
<text x="250.2" y="132.8">RFCON-HK-R-SR2-SA</text>
<text x="120.1" y="143.5" transform="rotate(-90 120.1 143.5)">C10</text>
<text x="132.8" y="143.5" transform="rotate(-90 132.8 143.5)">C14</text>
<text x="145.5" y="143.5" transform="rotate(-90 145.5 143.5)">C18</text>
<text x="158.2" y="143.5" transform="rotate(-90 158.2 143.5)">C22</text>
<text x="170.9" y="143.5" transform="rotate(-90 170.9 143.5)">C26</text>
<text x="112.8" y="144.6" transform="rotate(-90 112.8 144.6)">10uF</text>
<text x="125.5" y="144.6" transform="rotate(-90 125.5 144.6)">10nF</text>
<text x="138.2" y="146" transform="rotate(-90 138.2 146)">100pF</text>
<text x="150.9" y="144.6" transform="rotate(-90 150.9 144.6)">10nF</text>
<text x="163.6" y="146" transform="rotate(-90 163.6 146)">100pF</text>
<text x="272.8" y="151.6">GND</text>
<text x="112.8" y="156.7">GND</text>
<text x="125.5" y="156.7">GND</text>
<text x="138.2" y="156.7">GND</text>
<text x="150.9" y="156.7">GND</text>
<text x="163.6" y="156.7">GND</text>
<text x="118.7" y="162.6">VCC_BG + VCC_MIXER + VCC_QUAD</text>
<text x="178.1" y="167.7">TX_RST</text>
<text x="246.6" y="167.7">TX_LO/3.8C</text>
<text x="173.5" y="172.8">TX_SPI_SDI</text>
<text x="151.9" y="175.3">TX_SPI_SDO</text>
<text x="171.1" y="177.9">TX_SPI_SCLK</text>
<text x="152.2" y="180.4">TX_SPI_SEN</text>
<text x="171.1" y="182.9">TX_SPI_SEN2</text>
<text x="245.1" y="189.4">R2</text>
<text x="54.4" y="196.3">RFCON-U.FL</text>
<text x="54.4" y="194">RFCON1</text>
<text x="245.1" y="196.8">1K Ohms</text>
<text x="257.8" y="197.1">R4</text>
<text x="277.1" y="193.1">TX_GAIN_VCTRL1</text>
<text x="277.1" y="200.7">TX_GAIN_VCTRL2</text>
<text x="257.8" y="204.4">1K Ohms</text>
<text x="246.6" y="216">TX_PWR_VDET_N</text>
<text x="246.6" y="210.9">TX_PWR_VDET_P</text>
<text x="310.6" y="220.8" transform="rotate(-90 310.6 220.8)">R6</text>
<text x="303.3" y="227.8" transform="rotate(-90 303.3 227.8)">50 Ohms</text>
<text x="120.1" y="236" transform="rotate(-90 120.1 236)">R1</text>
<text x="249.6" y="236" transform="rotate(-90 249.6 236)">R3</text>
<text x="262.3" y="236" transform="rotate(-90 262.3 236)">R5</text>
<text x="112.8" y="243" transform="rotate(-90 112.8 243)">50 Ohms</text>
<text x="242.3" y="245.4" transform="rotate(-90 242.3 245.4)">1.1K Ohms</text>
<text x="255" y="245.4" transform="rotate(-90 255 245.4)">1.1K Ohms</text>
<text x="303.3" y="240.5">GND</text>
<text x="51.8" y="255.7">GND</text>
<text x="64.5" y="255.7">GND</text>
<text x="112.8" y="255.7">GND</text>
<text x="138.2" y="255.7">GND</text>
<text x="186.4" y="255.7">GND</text>
<text x="242.3" y="255.7">GND</text>
<text x="255" y="255.7">GND</text>
</g>
<g font-size="2.1">
<text x="195.8" y="136">2</text>
<text x="201.7" y="137.1">DVDD</text>
<text x="229.7" y="137.1">RF</text>
<text x="237.3" y="136">9</text>
<text x="194.7" y="138.5">14</text>
<text x="194.8" y="143.6">11</text>
<text x="195.8" y="141.1">7</text>
<text x="201.7" y="142.2">VCC_DRV</text>
<text x="201.7" y="139.6">VCC_VVA</text>
<text x="194.7" y="146.1">17</text>
<text x="194.7" y="148.7">20</text>
<text x="201.7" y="144.7">VCC2_DRV</text>
<text x="201.7" y="147.3">VCC_AMP2</text>
<text x="201.7" y="149.8">VCC_AMP1</text>
<text x="194.7" y="151.2">19</text>
<text x="194.7" y="153.8">33</text>
<text x="201.7" y="152.3">VCC_ENV</text>
<text x="201.7" y="154.9">VCC_BG</text>
<text x="194.7" y="158.8">32</text>
<text x="194.7" y="156.3">23</text>
<text x="194.7" y="161.4">35</text>
<text x="201.7" y="160">VCC_MIXER</text>
<text x="201.7" y="157.4">VCC_BG2</text>
<text x="195.8" y="166.5">1</text>
<text x="201.7" y="167.6">RST</text>
<text x="201.7" y="162.5">VCC_QUAD</text>
<text x="228.3" y="167.6">LOP</text>
<text x="237.3" y="166.5">38</text>
<text x="195.8" y="171.5">4</text>
<text x="201.7" y="172.7">SDI</text>
<text x="228.2" y="172.7">LON</text>
<text x="237.3" y="171.5">37</text>
<text x="194.7" y="179.2">40</text>
<text x="195.8" y="176.6">3</text>
<text x="195.8" y="174.1">5</text>
<text x="201.7" y="177.7">SCLK</text>
<text x="201.7" y="175.2">SDO</text>
<text x="194.7" y="181.7">18</text>
<text x="201.7" y="180.3">SEN</text>
<text x="201.7" y="182.8">SEN2</text>
<text x="194.7" y="191.9">28</text>
<text x="237.3" y="191.9">15</text>
<text x="194.7" y="196.9">29</text>
<text x="201.7" y="193">I_P</text>
<text x="224.4" y="193">VCTRL1</text>
<text x="73.9" y="199.5">1</text>
<text x="110.3" y="199.5">3</text>
<text x="122.2" y="199.5">1</text>
<text x="158.5" y="199.5">4</text>
<text x="194.7" y="202">30</text>
<text x="201.7" y="198">I_N</text>
<text x="201.7" y="203.1">IF_I</text>
<text x="224.4" y="200.6">VCTRL2</text>
<text x="237.3" y="199.5">16</text>
<text x="71.9" y="207.1">2*2</text>
<text x="79.8" y="208.2">GND</text>
<text x="122.2" y="209.6">3</text>
<text x="158.5" y="209.6">6</text>
<text x="194.7" y="207.1">24</text>
<text x="201.7" y="208.2">IF_Q</text>
<text x="237.3" y="209.6">22</text>
<text x="194.7" y="212.2">26</text>
<text x="201.7" y="213.3">Q_P</text>
<text x="224.1" y="215.8">VENV_N</text>
<text x="224.2" y="210.7">VENV_P</text>
<text x="237.3" y="214.7">21</text>
<text x="140.6" y="220.6" transform="rotate(-90 140.6 220.6)">2*2</text>
<text x="194.7" y="217.2">25</text>
<text x="201.7" y="218.4">Q_N</text>
<text x="193.8" y="227.4">8*6</text>
<text x="220.7" y="226">BG_RBIAS1</text>
<text x="237.3" y="224.9">34</text>
<text x="237.3" y="227.4">6</text>
<text x="201.7" y="228.5">GND</text>
<text x="220.7" y="228.5">BG_RBIAS2</text>
</g>
<g font-size="1.8">
<text x="199.4" y="130.2">U3</text>
<text x="199.4" y="132.5">ADMV1013</text>
<text x="77.5" y="190.9">BFCV-2895+</text>
<text x="77.5" y="188.7">U1</text>
<text x="125.7" y="191.2">U2</text>
<text x="260.2" y="186.8">0 V (min. gain) to</text>
<text x="260.2" y="188.7">1.8 V (max. gain)</text>
<text x="125.7" y="193.5">QCN-34+</text>
<text x="247.1" y="218.9">Diff: 0 mV (low power) to</text>
<text x="248.5" y="220.8">250 mV (high power)</text>
<text x="251.9" y="222.7">CM: TBD ??</text>
<text x="385.7" y="255.4">João Silva</text>
<text x="387.9" y="257.3">Logo</text>
</g>
<g font-size="1.4">
<text x="126.7" y="197.8">SUM</text>
<text x="153" y="197.8">0º</text>
<text x="127" y="213">ISO</text>
<text x="139.4" y="213">GND</text>
<text x="152.2" y="213">+90º</text>
</g>
</svg>
